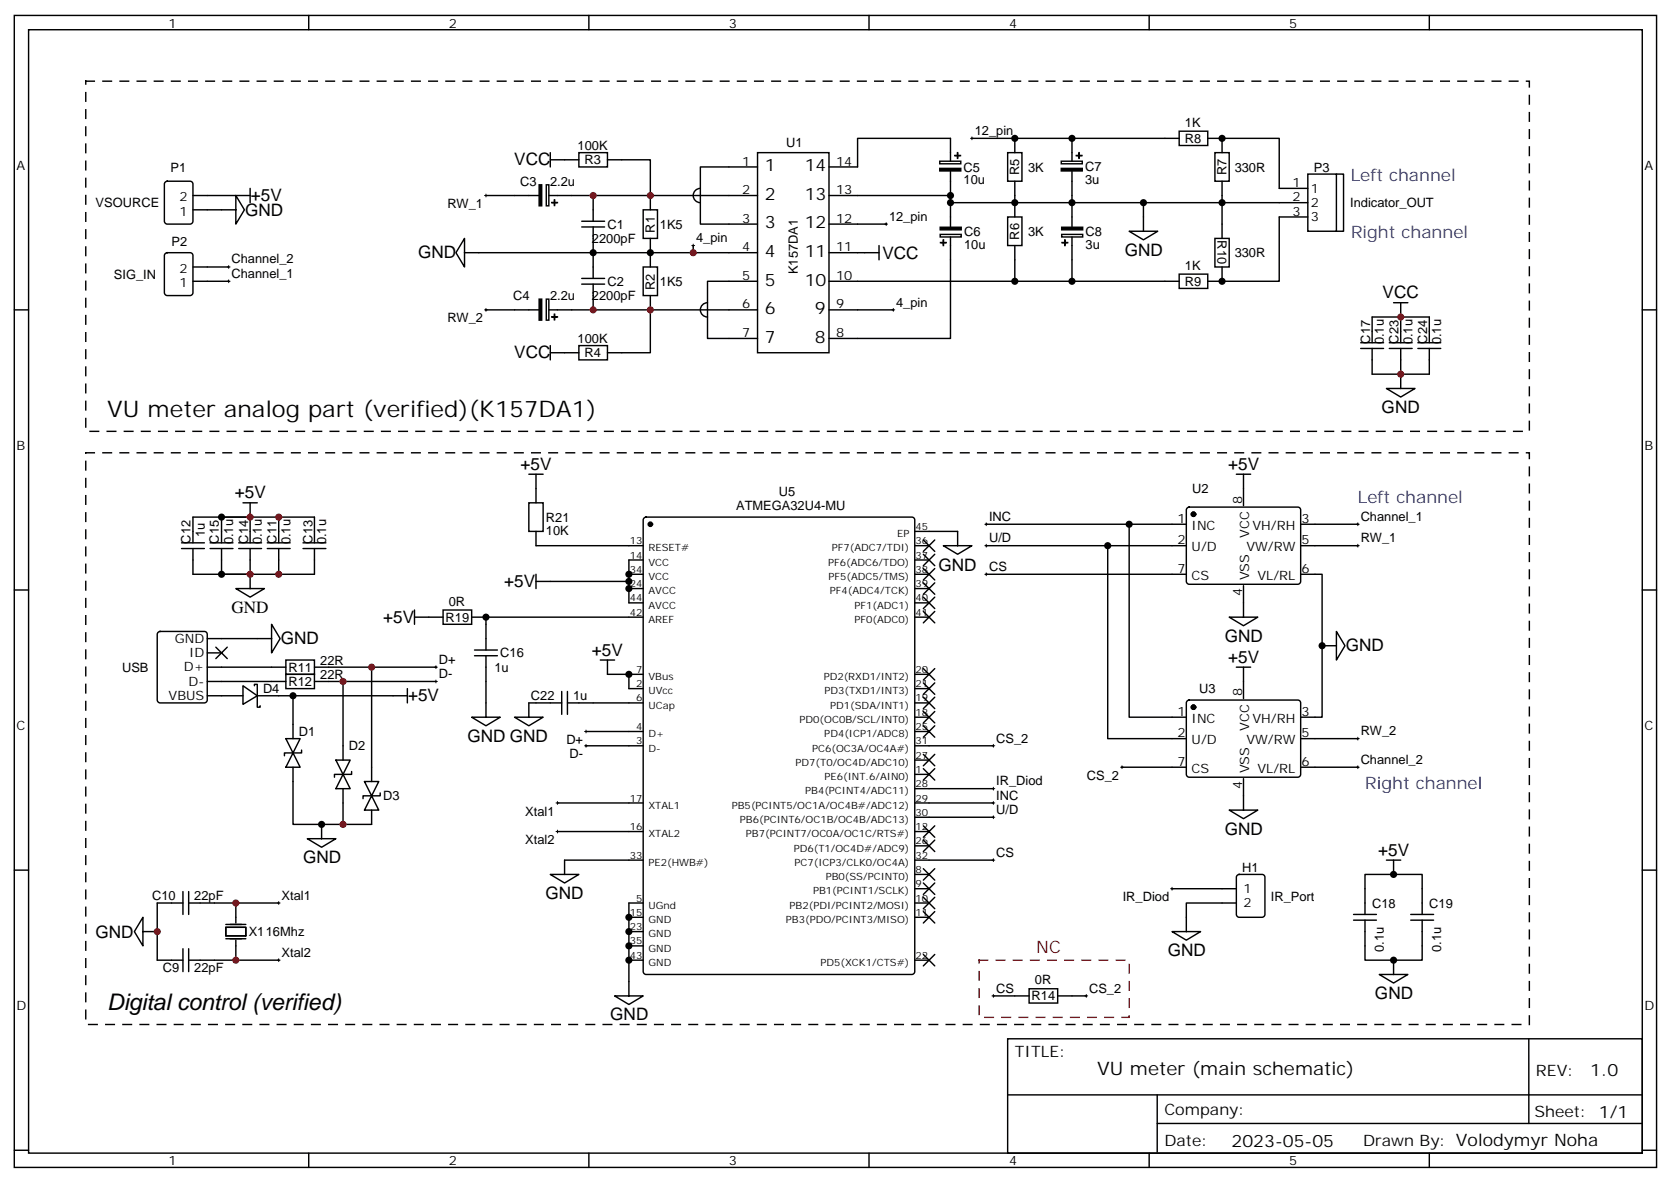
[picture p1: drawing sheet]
<svg xmlns="http://www.w3.org/2000/svg" width="412mm" height="292mm" viewBox="0 0 412 292" stroke-linecap="round" stroke-linejoin="round" font-family="sans-serif">
<g fill="none" stroke="#000" stroke-width=".35">
<path d="M3.5 3.8h405.4v284.3h-405.4zM7.1 7.3h398.2v277.3h-398.2zM76.2 3.8v3.5M145.3 3.8v3.5M214.5 3.8v3.5M283.6 3.8v3.5M352.8 3.8v3.5M135.8 39.4h7.1M135.8 37.7v3.5M142.9 37.7h7v3.5h-7zM149.9 39.4h10.6v8.9h26.5M187 37.7h17.6v49.4h-17.6z"/>
<path d="M232 39.8h5.1v.6h-5.1zM234.6 39.8v-5.7h-22.9v7.1h-7.1M239.9 34.1h51.1M248.7 37.7h3.5v7h-3.5zM250.5 34.1v3.6M261.9 39.8h5.2v.6h-5.2zM264.6 34.1v5.7M291 32.4h7.1v3.5h-7.1zM298.1 34.1h3.5M299.9 37.7h3.5v7h-3.5zM301.6 34.1h14.1v12.4h7.1M301.6 34.1v3.6"/>
<path d="M40.8 44.9l.5-.2h5.6a.71 .71 0 0 1 .7 .7v9.2a.76 .76 0 0 1-.7 .7h-5.6a.76 .76 0 0 1-.7-.7v-9.2zM47.6 48.3h14.1M47.6 51.8h10.6M58.2 48.3l2.1 3.5-2.1 3.5zM61.7 46.5v3.5M114.7 58.8v7.1l-2.2-3.5zM119.9 48.3h13.1M134.8 45.6h.7v5.2h-.7zM135.5 48.3h25v3.5M143.6 56h5.6M143.6 54.6h5.6M146.4 48.3v6.3"/>
<path d="M146.4 56v12.7M158.7 51.8h3.6v7h-3.6zM160.5 58.8v7.1M172.9 46.5a1.76 1.76 0 0 0-1.8 1.8 1.76 1.76 0 0 0 1.8 1.7M187 41.2h-14.1v14.1h14.1M204.6 48.3h30v1.7h47.6v7.1M204.6 55.3h14.1M232.1 57.9h5.1v.6h-5.1zM234.6 58.5v25h-30M234.6 42.3v13.7M248.7 53.6h3.5v7h-3.5zM250.5 44.7v8.9"/>
<path d="M262 57.9h5.2v.6h-5.2zM264.6 58.5v10.9h-14.1M264.6 42.3v13.7M278.7 57.1h7.1l-3.6 2.1zM282.2 50h40.6M299.9 58.8h3.5v7.1h-3.5zM301.6 44.7v14.1M322.8 43h7v14.1h-7zM322.8 53.6h-7.1v15.8h-14.1M329.8 43h1.8v14.1h-1.8M3.5 76.5h3.6M40.8 62.6l.5-.2h5.6a.71 .71 0 0 1 .7 .7v9.1a.76 .76 0 0 1-.7 .8h-5.6a.76 .76 0 0 1-.7-.8v-9.1z"/>
<path d="M47.6 69.4h8.8M47.6 65.9h8.8M114.7 62.4h72.3M119.9 76.5h13.1M134.8 73.8h.7v5.2h-.7zM135.5 76.5h10.9M143.6 70.1h5.6M143.6 68.7h5.6M146.4 76.5h40.6M146.4 70.1v6.4M158.7 65.9h3.6v7.1h-3.6zM160.5 73v14.1h-10.6"/>
<path d="M171.1 60.6v1.8M174.6 74.7a1.76 1.76 0 0 0-1.7 1.8 1.76 1.76 0 0 0 1.7 1.7M187 69.4h-12.4v14.1h12.4M204.6 76.5h15.9M204.6 62.4h12.4M217 60.6v3.5M250.5 60.6v8.8h-45.9M264.6 69.4h26.4M291 67.7h7.1v3.5h-7.1zM298.1 69.4h3.5M301.6 65.9v3.5M344 74.7h3.5"/>
<path d="M345.7 74.7v9.9M405.3 76.5h3.6M135.8 87.1h7.1M135.8 85.3v3.5M142.9 85.3h7v3.5h-7zM335.8 86h5.7M335.8 84.6h5.7M338.7 84.6v-6.4h14.1v6.4M338.7 86v6.4h14.1v-6.4M342.2 95.9h7l-3.5 2.1zM342.9 86h5.6M342.9 84.6h5.6"/>
<path d="M345.7 86v9.9M350 86h5.6M350 84.6h5.6M130.5 117.1h3.6M132.3 117.1v7M305.2 117.1h3.5M306.9 117.1v7.7M44.8 135.4h5.6M44.8 134h5.6M47.6 135.4v6.3h30v-6.3M47.6 134v-6.4h30v6.4M51.9 135.4h5.6"/>
<path d="M51.9 134h5.6M54.7 135.4v6.3h7M58.9 135.4h5.7M58.9 134h5.7M60 124.1h3.5M61.7 124.1v9.9M61.7 135.4v9.9M61.7 127.6h-7v6.4M66 135.4h5.6M66 134h5.6M68.8 127.6v6.4M68.8 135.4v6.3"/>
<path d="M74.8 135.4h5.6M74.8 134h5.6M130.5 124.1h3.6v7.1h-3.6zM132.3 131.2v3.5h26.4M158.7 138.2h-3.5v10.6h3.5M159 127.8l.5-.2h65.6a.71 .71 0 0 1 .7 .7v111.5a.76 .76 0 0 1-.7 .7h-65.6a.76 .76 0 0 1-.8-.7v-111.5zM225.8 134.7h3.5M225.8 138.2h3.5M225.8 131.2h10.6v3.5M227.9 136.8l2.8 2.8M227.9 133.3l2.8 2.8M230.7 136.8l-2.8 2.8"/>
<path d="M230.7 133.3l-2.8 2.8M232.8 134.7h7.1l-3.5 2.1zM243.4 129.4h49.4M243.4 134.7h49.4M273.4 134.7v47.6h19.4M278.7 129.4v47.6h14.1M293 125.4l.5-.2h26.8a.71 .71 0 0 1 .7 .7v17.6a.76 .76 0 0 1-.7 .7h-26.8a.76 .76 0 0 1-.7-.7v-17.6zM321 129.4h14.1M321 134.7h14.1M3.5 145.6h3.6M39 156.1l.5-.2h10.9a.71 .71 0 0 1 .8 .7v16.2a.76 .76 0 0 1-.8 .7h-10.9a.76 .76 0 0 1-.7-.7v-16.2zM51.2 157.6h15.8"/>
<path d="M53.3 159.7l2.8 2.9M56.1 159.7l-2.8 2.9M58.2 145.3h7.1l-3.6 2.1zM67 154.1l2.1 3.5-2.1 3.5zM102.3 152.3h7.1M102.3 150.6v3.5M109.4 150.6h7v3.5h-7zM116.4 152.3h3.5M132.3 143.5h22.9M132.3 141.7v3.6M155.2 141.7h3.5M155.2 145.3h3.5"/>
<path d="M158.7 152.3h-38.8v8.1M225.8 141.7h3.5M225.8 145.3h3.5M225.8 148.8h3.5M225.8 152.3h3.5M227.9 150.9l2.8 2.8M227.9 147.4l2.8 2.8M227.9 143.9l2.8 2.8M227.9 140.3l2.8 2.9M230.7 150.9l-2.8 2.8M230.7 147.4l-2.8 2.8M230.7 143.9l-2.8 2.8"/>
<path d="M230.7 140.3l-2.8 2.9M243.4 141.7h49.4M303.4 152.3h7l-3.5 2.1zM306.9 144.6v7.7M321 141.7h5.3v35.3h-5.3M326.3 159.4h3.5M329.8 155.9l2.2 3.5-2.2 3.5zM405.3 145.6h3.6M51.2 164.7h19.4M51.2 171.7h8.8M51.2 168.2h19.4M51.2 161.1h3.5"/>
<path d="M60 169.3l3.5 2.4-3.5 2.1zM62.8 169.3v-.4h.7v5.7h.7v-.4M63.5 171.7h37M70.6 162.9h7v3.5h-7zM70.6 166.4h7v3.6h-7zM72.3 171.7v10.6M77.6 164.7h30M77.6 168.2h30M84.7 168.2v19.4M91.7 164.7v28.2M100.5 170v3.5M116.4 177h7.1l-3.6 2.1z"/>
<path d="M117.1 160.4h5.7M117.1 161.9h5.7M119.9 161.9v15.1M127 177h7.1l-3.6 2.1zM138.6 173.5h-8.1v3.5M138.6 170.7v5.6M140.1 173.5h18.6M140.1 170.7v5.6M148.2 162.9h3.5M149.9 162.9v3.5h5.3v3.6h3.5M155.2 166.4h3.5M225.8 177h3.5"/>
<path d="M225.8 170h3.5M225.8 173.5h3.5M225.8 166.4h3.5M227.9 165l2.8 2.9M227.9 168.6l2.8 2.8M227.9 172.1l2.8 2.8M227.9 175.6l2.8 2.8M227.9 179.1l2.8 2.9M230.7 165l-2.8 2.9M230.7 168.6l-2.8 2.8M230.7 172.1l-2.8 2.8M230.7 175.6l-2.8 2.8"/>
<path d="M230.7 179.1l-2.8 2.9M293 173l.5-.2h26.8a.71 .71 0 0 1 .7 .7v17.6a.76 .76 0 0 1-.7 .7h-26.8a.76 .76 0 0 1-.7-.7v-17.6zM305.2 164.7h3.5M306.9 164.7v7.7M70.6 182.3h3.5l-1.8 3.5zM72.3 185.8l1.8 3.6h-3.5zM72.3 189.4v14.1h19.4v-3.5M74.4 185.1v.7h-4.2v.7M82.9 187.6h3.5l-1.7 3.5zM84.7 191.1l1.7 3.6h-3.5zM84.7 194.7v8.8M86.8 190.4v.7h-4.3v.7"/>
<path d="M90 192.9h3.5l-1.8 3.5zM91.7 196.4l1.8 3.6h-3.5zM93.8 195.7v.7h-4.2v.7M137.6 198.2h21.1M144.6 184.1h14.1M144.6 180.6h14.1M225.8 191.1h3.5M225.8 184.1h19.4M225.8 180.6h3.5M225.8 198.2h19.4M225.8 187.6h3.5M225.8 194.7h19.4"/>
<path d="M227.9 186.2l2.8 2.8M227.9 189.7l2.8 2.8M230.7 186.2l-2.8 2.8M230.7 189.7l-2.8 2.8M276.9 189.4h15.9M303.4 200h7l-3.5 2.1zM306.9 192.2v7.8M321 182.3h14.1M321 189.4h14.1M3.5 214.8h3.6M75.8 207h7.1l-3.5 2.1zM79.4 203.5v3.5"/>
<path d="M135.8 215.8h7.1l-3.6 2.1zM137.6 205.2h21.1M158.7 212.3h-19.4v3.5M225.8 219.4h3.5M225.8 212.3h19.4M225.8 215.8h3.5M225.8 205.2h3.5M225.8 208.8h3.5M225.8 201.7h19.4M227.9 207.4l2.8 2.8M227.9 214.4l2.8 2.8M227.9 217.9l2.8 2.9"/>
<path d="M227.9 203.8l2.8 2.9M230.7 207.4l-2.8 2.8M230.7 214.4l-2.8 2.8M230.7 217.9l-2.8 2.9M230.7 203.8l-2.8 2.9M289.3 219.4h15.9M305.4 216l.5-.2h5.6a.71 .71 0 0 1 .7 .7v9.2a.76 .76 0 0 1-.7 .7h-5.6a.76 .76 0 0 1-.7-.7v-9.2zM342.2 212.3h3.5M344 212.3v3.5M405.3 214.8h3.6M35.3 226.4v7.1l-2.1-3.6zM35.3 229.9h3.5"/>
<path d="M45.2 220.1v5.6M45.2 234.2v5.6M45.2 222.9h-6.4v14.1h6.4M46.6 237h22.2M46.6 220.1v5.6M46.6 234.2v5.6M46.6 222.9h22.2M55.7 228.9h5v2.1h-5zM55.7 228.2h5M55.7 231.7h5M58.2 222.9v4.9M58.2 232.1v4.9"/>
<path d="M155.2 237h3.5M155.2 226.4h3.5M155.2 229.9h3.5M155.2 233.5h3.5M158.7 222.9h-3.5v22.9M225.8 237h3.5M225.8 222.9h3.5M225.8 226.4h3.5M227.9 221.5l2.8 2.8M227.9 225l2.8 2.8M227.9 235.6l2.8 2.8M230.7 221.5l-2.8 2.8"/>
<path d="M230.7 225l-2.8 2.8M230.7 235.6l-2.8 2.8M289.3 229.9h7l-3.5 2.2zM305.2 222.9h-12.4v7M334.1 225.7h5.6M334.1 227.1h5.6M336.9 227.1v9.9h14.1v-9.9M336.9 225.7v-9.9h14.1v9.9M344 237v3.5M348.2 225.7h5.6M348.2 227.1h5.6M151.7 245.8h7l-3.5 2.1z"/>
<path d="M245.2 245.8h8.8M248.7 256.4h156.6v28.2h-156.6zM254 244.1h7.1v3.5h-7.1zM261.1 245.8h7M340.4 240.5h7.1l-3.5 2.1zM377.3 256.4v20.9M248.7 270.2h156.5M285.6 277.3h119.6M285.6 270.2v14.2M3.5 283.9h3.6M76.2 284.6v3.5M145.3 284.6v3.5"/>
<path d="M214.5 284.6v3.5M283.6 284.6v3.5M352.8 284.6v3.5M405.3 283.9h3.6"/>
</g>
<g fill="#000" stroke="#000" stroke-width=".35">
<path d="M235.7 38.4h1.4zM236.3 37.7l.1 1.4zM265.6 38.4h1.5zM266.3 37.7v1.4zM133.1 45.6h.6v5.2h-.6zM136.2 50h1.4zM136.8 49.3l.1 1.4zM232 41.6h5.1v.6h-5.1zM232.1 56.1h5.1v.6h-5.1zM232.1 59.9h1.4zM232.8 59.2l.1 1.4zM261.9 41.6h5.2v.6h-5.2z"/>
<path d="M262 56.1h5.2v.6h-5.2zM262.1 59.9h1.4zM262.8 59.2l.1 1.4zM133.1 73.8h.6v5.2h-.6zM136.2 78.2h1.4zM136.8 77.5l.1 1.5z"/>
<circle cx="160.5" cy="129.4" r=".53"/>
<circle cx="294.6" cy="126.9" r=".53"/>
<circle cx="294.6" cy="174.6" r=".53"/>
</g>
<g fill="none" stroke="#000" stroke-width=".25">
<path d="M239.5 34.1h.7M239.9 33.8v.7M119.6 48.3h.7M119.9 47.9v.7M218.4 55.3h.7M218.7 55v.7M56.1 65.9h.7M56.1 69.4h.7M56.4 65.5v.8M56.4 69.1v.7M119.6 76.5h.7M119.9 76.1v.7"/>
<path d="M170.7 60.6h.7M171.1 60.3v.7M220.1 76.5h.7M220.5 76.1v.7M243.1 129.4h.7M243.1 134.7h.7M243.4 129v.8M243.4 134.3v.7M334.8 129.4h.7M334.8 134.7h.7M335.1 129v.8M335.1 134.3v.7"/>
<path d="M243.1 141.7h.7M243.4 141.4v.7M107.2 164.7h.7M107.2 168.2h.7M107.6 164.3v.7M107.6 167.9v.7M137.2 198.2h.7M137.6 197.8v.7M144.3 184.1h.7M144.3 180.6h.7M144.6 180.2v.7M144.6 183.7v.7"/>
<path d="M244.8 198.2h.7M244.8 184.1h.7M244.8 194.7h.7M245.2 183.7v.7M245.2 194.3v.7M245.2 197.8v.7M276.6 189.4h.7M276.9 189v.7M334.8 182.3h.7M334.8 189.4h.7M335.1 182v.7M335.1 189v.7"/>
<path d="M137.2 205.2h.7M137.6 204.9v.7M244.8 201.7h.7M244.8 212.3h.7M245.2 201.4v.7M245.2 211.9v.8M288.9 219.4h.7M289.3 219v.7M68.4 222.9h.7M68.4 237h.7M68.8 222.5v.7M68.8 236.6v.7"/>
<path d="M244.8 245.8h.7M245.2 245.5v.7M267.8 245.8h.7M268.1 245.5v.7"/>
</g>
<path d="M21.2 20h356.3v86.5h-356.3zM21.2 111.8h356.3v141.1h-356.3z" fill="none" stroke="#000" stroke-width=".35" stroke-dasharray="2.1 2.1"/>
<path d="M241.7 237h37v14.1h-37z" fill="none" stroke="#f00" stroke-width=".35" stroke-dasharray="2.1 2.1"/>
<g fill="#000">
<circle cx="250.5" cy="34.1" r=".88"/>
<circle cx="264.6" cy="34.1" r=".88"/>
<circle cx="301.6" cy="34.1" r=".88"/>
<circle cx="234.6" cy="50" r=".88"/>
<circle cx="234.6" cy="48.3" r=".88"/>
<circle cx="250.5" cy="50" r=".88"/>
<circle cx="264.6" cy="50" r=".88"/>
<circle cx="282.2" cy="50" r=".88"/>
<circle cx="301.6" cy="50" r=".88"/>
<circle cx="146.4" cy="62.4" r=".88"/>
<circle cx="160.5" cy="62.4" r=".88"/>
<circle cx="250.5" cy="69.4" r=".88"/>
<circle cx="264.6" cy="69.4" r=".88"/>
<circle cx="301.6" cy="69.4" r=".88"/>
<circle cx="54.7" cy="127.6" r=".88"/>
<circle cx="273.4" cy="134.7" r=".88"/>
<circle cx="278.7" cy="129.4" r=".88"/>
<circle cx="54.7" cy="141.7" r=".88"/>
<circle cx="119.9" cy="152.3" r=".88"/>
<circle cx="155.2" cy="141.7" r=".88"/>
<circle cx="155.2" cy="143.5" r=".88"/>
<circle cx="155.2" cy="145.3" r=".88"/>
<circle cx="326.3" cy="159.4" r=".88"/>
<circle cx="72.3" cy="171.7" r=".88"/>
<circle cx="155.2" cy="166.4" r=".88"/>
<circle cx="79.4" cy="203.5" r=".88"/>
<circle cx="344" cy="215.8" r=".88"/>
<circle cx="155.2" cy="237" r=".88"/>
<circle cx="155.2" cy="229.9" r=".88"/>
<circle cx="155.2" cy="233.5" r=".88"/>
<circle cx="155.2" cy="226.4" r=".88"/>
<circle cx="344" cy="237" r=".88"/>
</g>
<g fill="#c00">
<circle cx="84.7" cy="203.5" r=".88"/>
<circle cx="84.7" cy="168.2" r=".88"/>
<circle cx="91.7" cy="164.7" r=".88"/>
<circle cx="61.7" cy="141.7" r=".88"/>
<circle cx="61.7" cy="127.6" r=".88"/>
<circle cx="68.8" cy="141.7" r=".88"/>
<circle cx="68.8" cy="127.6" r=".88"/>
<circle cx="345.7" cy="78.2" r=".88"/>
<circle cx="345.7" cy="92.4" r=".88"/>
<circle cx="171.1" cy="62.4" r=".88"/>
<circle cx="38.8" cy="229.9" r=".88"/>
<circle cx="58.2" cy="222.9" r=".88"/>
<circle cx="58.2" cy="237" r=".88"/>
<circle cx="160.5" cy="48.3" r=".88"/>
<circle cx="146.4" cy="48.3" r=".88"/>
<circle cx="146.4" cy="76.5" r=".88"/>
<circle cx="160.5" cy="76.5" r=".88"/>
</g>
<g font-size="5.6">
<text x="26.5" y="102.9">VU meter analog part (verified)(K157DA1)</text>
<text x="26.5" y="249.3">Digital control (verified)</text>
</g>
<text font-size="4.6" x="270.8" y="265.4">VU meter (main schematic)</text>
<g font-size="4.2">
<text x="126.9" y="40.8">VCC</text>
<text x="188.7" y="42.3">1</text>
<text x="198.6" y="42.3">14</text>
<text x="60.5" y="53.2">GND</text>
<text x="61.9" y="49.7">+5V</text>
<text x="188.7" y="49.3">2</text>
<text x="198.6" y="49.3">13</text>
<text x="188.7" y="56.4">3</text>
<text x="198.6" y="56.4">12</text>
<text x="103.2" y="63.8">GND</text>
<text x="188.7" y="63.4">4</text>
<text x="198.6" y="63.4">11</text>
<text x="217.8" y="63.9">VCC</text>
<text x="277.6" y="63.1">GND</text>
<text x="188.7" y="70.5">5</text>
<text x="198.6" y="70.5">10</text>
<text x="188.7" y="77.5">6</text>
<text x="201.1" y="77.5">9</text>
<text x="341.3" y="73.6">VCC</text>
<text x="126.9" y="88.5">VCC</text>
<text x="188.7" y="84.6">7</text>
<text x="201.1" y="84.6">8</text>
<text x="341" y="102.1">GND</text>
<text x="128.5" y="115.9">+5V</text>
<text x="303.1" y="115.9">+5V</text>
<text x="58" y="123">+5V</text>
<text x="231.7" y="140.8">GND</text>
<text x="124.5" y="145">+5V</text>
<text x="57.1" y="151.3">GND</text>
<text x="94.6" y="153.7">+5V</text>
<text x="69.3" y="159">GND</text>
<text x="146.1" y="161.8">+5V</text>
<text x="302.3" y="158.4">GND</text>
<text x="332.1" y="160.8">GND</text>
<text x="303.1" y="163.6">+5V</text>
<text x="100.7" y="173.1">+5V</text>
<text x="115.4" y="183.1">GND GND</text>
<text x="302.3" y="206">GND</text>
<text x="74.8" y="213">GND</text>
<text x="340.2" y="211.2">+5V</text>
<text x="134.6" y="222">GND</text>
<text x="23.6" y="231.4">GND</text>
<text x="288.2" y="236">GND</text>
<text x="150.6" y="251.9">GND</text>
<text x="339.4" y="246.6">GND</text>
<text x="392.5" y="265.7">1.0</text>
<text x="304" y="283">2023-05-05</text>
</g>
<g font-size="4.2" fill="#00f">
<text x="333.4" y="44.7">Left channel</text>
<text x="333.4" y="58.8">Right channel</text>
<text x="335.1" y="124.1">Left channel</text>
<text x="336.9" y="194.7">Right channel</text>
</g>
<text font-size="4.2" fill="#f00" x="255.8" y="235.2">NC</text>
<g font-size="3.9">
<text x="250.5" y="261">TITLE:</text>
<text x="379.1" y="265.7">REV:</text>
<text x="287.4" y="275.2">Company:</text>
<text x="378.7" y="275.8">Sheet: 1/1</text>
<text x="287.4" y="282.9">Date:</text>
<text x="336.4" y="282.9">Drawn By: Volodymyr Noha</text>
</g>
<g font-size="3.2">
<text x="41.6" y="6.8">1</text>
<text x="110.8" y="6.8">2</text>
<text x="179.9" y="6.8">3</text>
<text x="249.1" y="6.8">4</text>
<text x="318.2" y="6.8">5</text>
<text x="240.6" y="33.3">12_pin</text>
<text x="292.5" y="35.3">R8</text>
<text x="292.5" y="31.3">1K</text>
<text x="4.1" y="41.9">A</text>
<text x="142.6" y="37.1">100K</text>
<text x="144.3" y="40.6">R3</text>
<text x="183.2" y="40.9">1</text>
<text x="194" y="36.4">U1</text>
<text x="206.4" y="40.9">14</text>
<text x="405.9" y="41.9">A</text>
<text x="42.1" y="42.4">P1</text>
<text x="128.4" y="45.9">C3</text>
<text x="135.8" y="45.9">2.2u</text>
<text x="183.2" y="47.9">2</text>
<text x="206.4" y="47.9">13</text>
<text x="237.8" y="45.5">10u</text>
<text x="237.8" y="42.4">C5</text>
<text x="251.6" y="43.3" transform="rotate(-90 251.6 43.3)">R5</text>
<text x="253.7" y="42.4">3K</text>
<text x="267.8" y="45.5">3u</text>
<text x="267.8" y="42.3">C7</text>
<text x="302.8" y="43.3" transform="rotate(-90 302.8 43.3)">R7</text>
<text x="304.7" y="42.3">330R</text>
<text x="319" y="46.1">1</text>
<text x="323.5" y="47.6">1</text>
<text x="324.3" y="42.3">P3</text>
<text x="23.6" y="51.2">VSOURCE</text>
<text x="44.3" y="53.2">1</text>
<text x="44.3" y="49.7">2</text>
<text x="110.4" y="51.3">RW_1</text>
<text x="319" y="49.7">2</text>
<text x="319" y="53.2">3</text>
<text x="323.5" y="51.1">2</text>
<text x="333.3" y="51.2">Indicator_OUT</text>
<text x="146.1" y="60">2200pF</text>
<text x="149.9" y="56.4">C1</text>
<text x="161.7" y="57.4" transform="rotate(-90 161.7 57.4)">R1</text>
<text x="162.9" y="56.5">1K5</text>
<text x="171.8" y="59.8">4_pin</text>
<text x="183.2" y="55">3</text>
<text x="206.4" y="55">12</text>
<text x="219.4" y="54.5">12_pin</text>
<text x="237.9" y="58.3">C6</text>
<text x="251.6" y="59.2" transform="rotate(-90 251.6 59.2)">R6</text>
<text x="253.7" y="58.2">3K</text>
<text x="267.9" y="58.2">C8</text>
<text x="300.5" y="59.4" transform="rotate(90 300.5 59.4)">R10</text>
<text x="323.5" y="54.6">3</text>
<text x="42.3" y="60.6">P2</text>
<text x="57.1" y="65">Channel_2</text>
<text x="183.2" y="62">4</text>
<text x="206.4" y="62">11</text>
<text x="237.9" y="61.4">10u</text>
<text x="267.9" y="61.4">3u</text>
<text x="304.7" y="63.5">330R</text>
<text x="28.1" y="68.8">SIG_IN</text>
<text x="44.3" y="70.8">1</text>
<text x="44.3" y="67.3">2</text>
<text x="57.1" y="68.5">Channel_1</text>
<text x="149.9" y="70.6">C2</text>
<text x="161.7" y="71.5" transform="rotate(-90 161.7 71.5)">R2</text>
<text x="162.9" y="70.6">1K5</text>
<text x="183.2" y="69.1">5</text>
<text x="196.9" y="67.7" transform="rotate(-90 196.9 67.7)">K157DA1</text>
<text x="206.4" y="69.1">10</text>
<text x="292.5" y="70.6">R9</text>
<text x="292.5" y="66.6">1K</text>
<text x="126.7" y="74.1">C4</text>
<text x="135.8" y="74.1">2.2u</text>
<text x="146.1" y="74.1">2200pF</text>
<text x="183.2" y="76.1">6</text>
<text x="206.4" y="76.1">9</text>
<text x="221.2" y="75.7">4_pin</text>
<text x="110.4" y="79.6">RW_2</text>
<text x="183.2" y="83.2">7</text>
<text x="206.4" y="83.2">8</text>
<text x="142.6" y="84.7">100K</text>
<text x="144.3" y="88.2">R4</text>
<text x="338.2" y="84.8" transform="rotate(-90 338.2 84.8)">C17</text>
<text x="341.6" y="85" transform="rotate(-90 341.6 85)">0.1u</text>
<text x="345.2" y="84.8" transform="rotate(-90 345.2 84.8)">C23</text>
<text x="348.6" y="85" transform="rotate(-90 348.6 85)">0.1u</text>
<text x="352.3" y="84.8" transform="rotate(-90 352.3 84.8)">C24</text>
<text x="355.7" y="85" transform="rotate(-90 355.7 85)">0.1u</text>
<text x="4.1" y="111.1">B</text>
<text x="405.9" y="111.1">B</text>
<text x="181.7" y="125.9">ATMEGA32U4-MU</text>
<text x="192.3" y="122.3">U5</text>
<text x="294.2" y="121.7">U2</text>
<text x="306.6" y="124.3" transform="rotate(-90 306.6 124.3)">8</text>
<text x="134.8" y="131.9">10K</text>
<text x="134.8" y="128.8">R21</text>
<text x="244.1" y="128.6">INC</text>
<text x="290.6" y="129">1</text>
<text x="294.1" y="130.8">INC</text>
<text x="309.1" y="130.8">VH/RH</text>
<text x="321.2" y="129">3</text>
<text x="335.8" y="128.5">Channel_1</text>
<text x="47" y="134.2" transform="rotate(-90 47 134.2)">C12</text>
<text x="50.5" y="132.6" transform="rotate(-90 50.5 132.6)">1u</text>
<text x="54.1" y="134.2" transform="rotate(-90 54.1 134.2)">C15</text>
<text x="57.6" y="134.4" transform="rotate(-90 57.6 134.4)">0.1u</text>
<text x="61.2" y="134.2" transform="rotate(-90 61.2 134.2)">C14</text>
<text x="64.6" y="134.4" transform="rotate(-90 64.6 134.4)">0.1u</text>
<text x="68.3" y="134.2" transform="rotate(-90 68.3 134.2)">C11</text>
<text x="71.7" y="134.4" transform="rotate(-90 71.7 134.4)">0.1u</text>
<text x="77.1" y="134.2" transform="rotate(-90 77.1 134.2)">C13</text>
<text x="80.5" y="134.4" transform="rotate(-90 80.5 134.4)">0.1u</text>
<text x="244.1" y="133.9">U/D</text>
<text x="290.6" y="134.3">2</text>
<text x="294.1" y="136.1">U/D</text>
<text x="307.6" y="136.1">VW/RW</text>
<text x="308.3" y="132.7" transform="rotate(-90 308.3 132.7)">VCC</text>
<text x="321.2" y="134.3">5</text>
<text x="335.8" y="133.9">RW_1</text>
<text x="244.1" y="140.9">CS</text>
<text x="290.6" y="141.4">7</text>
<text x="294.1" y="143.2">CS</text>
<text x="308.3" y="143.3" transform="rotate(-90 308.3 143.3)">VSS</text>
<text x="310.4" y="143.2">VL/RL</text>
<text x="321.2" y="141.4">6</text>
<text x="110.8" y="149.5">0R</text>
<text x="306.6" y="147.1" transform="rotate(-90 306.6 147.1)">4</text>
<text x="110" y="153.5">R19</text>
<text x="43.2" y="158.7">GND</text>
<text x="30.1" y="165.8">USB</text>
<text x="45.4" y="165.7">D+</text>
<text x="46.7" y="162.2">ID</text>
<text x="71.2" y="165.8">R11</text>
<text x="79" y="164.1">22R</text>
<text x="79" y="167.6">22R</text>
<text x="108.3" y="163.9">D+</text>
<text x="108.3" y="167.4">D-</text>
<text x="122" y="165.8">1u</text>
<text x="123.5" y="162.3">C16</text>
<text x="41.6" y="172.8">VBUS</text>
<text x="46.6" y="169.3">D-</text>
<text x="64.9" y="171.1">D4</text>
<text x="71.2" y="169.3">R12</text>
<text x="131" y="172.9">C22</text>
<text x="141.4" y="172.9">1u</text>
<text x="296" y="171.1">U3</text>
<text x="306.6" y="171.9" transform="rotate(-90 306.6 171.9)">8</text>
<text x="290.6" y="176.7">1</text>
<text x="294.1" y="178.4">INC</text>
<text x="309.1" y="178.4">VH/RH</text>
<text x="321.2" y="176.7">3</text>
<text x="4.1" y="180.2">C</text>
<text x="73.7" y="181.7">D1</text>
<text x="86.1" y="185.2">D2</text>
<text x="139.8" y="183.6">D+</text>
<text x="245.9" y="183.3">CS_2</text>
<text x="290.6" y="182">2</text>
<text x="294.1" y="183.7">U/D</text>
<text x="307.6" y="183.7">VW/RW</text>
<text x="308.3" y="180.3" transform="rotate(-90 308.3 180.3)">VCC</text>
<text x="321.2" y="182">5</text>
<text x="335.8" y="181.5">RW_2</text>
<text x="405.9" y="180.2">C</text>
<text x="140.6" y="187.2">D-</text>
<text x="290.6" y="189">7</text>
<text x="294.1" y="190.8">CS</text>
<text x="308.3" y="190.9" transform="rotate(-90 308.3 190.9)">VSS</text>
<text x="310.4" y="190.8">VL/RL</text>
<text x="321.2" y="189">6</text>
<text x="335.8" y="188.5">Channel_2</text>
<text x="94.5" y="197.6">D3</text>
<text x="245.9" y="193.8">IR_Diod</text>
<text x="245.9" y="197.4">INC</text>
<text x="268.3" y="192.5">CS_2</text>
<text x="306.6" y="194.7" transform="rotate(-90 306.6 194.7)">4</text>
<text x="129.6" y="201.3">Xtal1</text>
<text x="245.9" y="200.9">U/D</text>
<text x="129.6" y="208.4">Xtal2</text>
<text x="245.9" y="211.5">CS</text>
<text x="306.6" y="215.2">H1</text>
<text x="306.9" y="220.4">1</text>
<text x="37.5" y="222.3">C10</text>
<text x="47.9" y="222.3">22pF</text>
<text x="69.5" y="222.1">Xtal1</text>
<text x="277.1" y="222.4">IR_Diod</text>
<text x="306.9" y="223.9">2</text>
<text x="313.7" y="222.3">IR_Port</text>
<text x="338.7" y="224">C18</text>
<text x="352.8" y="224">C19</text>
<text x="61.4" y="231.1">X116Mhz</text>
<text x="40.2" y="239.9">C9</text>
<text x="47.9" y="239.9">22pF</text>
<text x="69.5" y="236.2">Xtal2</text>
<text x="341.6" y="234.9" transform="rotate(-90 341.6 234.9)">0.1u</text>
<text x="355.7" y="234.9" transform="rotate(-90 355.7 234.9)">0.1u</text>
<text x="245.9" y="245">CS</text>
<text x="255.4" y="243">0R</text>
<text x="268.8" y="245">CS_2</text>
<text x="4.1" y="249.3">D</text>
<text x="254.6" y="246.9">R14</text>
<text x="405.9" y="249.3">D</text>
<text x="41.6" y="287.6">1</text>
<text x="110.8" y="287.6">2</text>
<text x="179.9" y="287.6">3</text>
<text x="249.1" y="287.6">4</text>
<text x="318.2" y="287.6">5</text>
</g>
<g font-size="2.5">
<text x="226" y="130.8">45</text>
<text x="155.4" y="134.3">13</text>
<text x="155.4" y="137.9">14</text>
<text x="160.1" y="136.1">RESET#</text>
<text x="205.3" y="136.1">PF7(ADC7/TDI)</text>
<text x="221.4" y="132.6">EP</text>
<text x="226" y="134.3">36</text>
<text x="226" y="137.9">37</text>
<text x="155.4" y="141.4">34</text>
<text x="160.1" y="139.6">VCC</text>
<text x="160.1" y="143.2">VCC</text>
<text x="204.4" y="139.6">PF6(ADC6/TDO)</text>
<text x="204.5" y="143.2">PF5(ADC5/TMS)</text>
<text x="226" y="141.4">38</text>
<text x="155.4" y="144.9">24</text>
<text x="155.4" y="148.4">44</text>
<text x="160.1" y="146.7">AVCC</text>
<text x="204.8" y="146.7">PF4(ADC4/TCK)</text>
<text x="226" y="144.9">39</text>
<text x="226" y="148.4">40</text>
<text x="155.4" y="152">42</text>
<text x="160.1" y="153.7">AREF</text>
<text x="160.1" y="150.2">AVCC</text>
<text x="210.9" y="150.2">PF1(ADC1)</text>
<text x="210.9" y="153.7">PF0(ADC0)</text>
<text x="226" y="152">41</text>
<text x="157" y="166.1">7</text>
<text x="160.1" y="167.9">VBus</text>
<text x="203.3" y="167.9">PD2(RXD1/INT2)</text>
<text x="226" y="166.1">20</text>
<text x="157" y="169.6">2</text>
<text x="157" y="173.1">6</text>
<text x="160.1" y="171.4">UVcc</text>
<text x="203.5" y="171.4">PD3(TXD1/INT3)</text>
<text x="226" y="173.1">19</text>
<text x="226" y="169.6">21</text>
<text x="160.1" y="174.9">UCap</text>
<text x="197.3" y="178.4">PD0(OC0B/SCL/INT0)</text>
<text x="204.9" y="174.9">PD1(SDA/INT1)</text>
<text x="226" y="176.7">18</text>
<text x="157" y="183.7">3</text>
<text x="157" y="180.2">4</text>
<text x="160.1" y="185.5">D-</text>
<text x="160.1" y="182">D+</text>
<text x="200.5" y="185.5">PC6(OC3A/OC4A#)</text>
<text x="203.5" y="182">PD4(ICP1/ADC8)</text>
<text x="226" y="180.2">25</text>
<text x="226" y="183.7">31</text>
<text x="196.4" y="189">PD7(T0/OC4D/ADC10)</text>
<text x="226" y="190.8">1</text>
<text x="226" y="187.3">27</text>
<text x="155.4" y="197.8">17</text>
<text x="198.7" y="196.1">PB4(PCINT4/ADC11)</text>
<text x="203.5" y="192.5">PE6(INT.6/AIN0)</text>
<text x="226" y="194.3">28</text>
<text x="226" y="197.8">29</text>
<text x="160.1" y="199.6">XTAL1</text>
<text x="180.6" y="199.6">PB5(PCINT5/OC1A/OC4B#/ADC12)</text>
<text x="182.6" y="203.1">PB6(PCINT6/OC1B/OC4B/ADC13)</text>
<text x="226" y="201.4">30</text>
<text x="155.4" y="204.9">16</text>
<text x="160.1" y="206.7">XTAL2</text>
<text x="184.1" y="206.7">PB7(PCINT7/OC0A/OC1C/RTS#)</text>
<text x="226" y="204.9">12</text>
<text x="226" y="208.4">26</text>
<text x="155.4" y="211.9">33</text>
<text x="160.1" y="213.7">PE2(HWB#)</text>
<text x="195.9" y="210.2">PD6(T1/OC4D#/ADC9)</text>
<text x="196.1" y="213.7">PC7(ICP3/CLK0/OC4A)</text>
<text x="226" y="215.5">8</text>
<text x="226" y="211.9">32</text>
<text x="200.7" y="220.8">PB1(PCINT1/SCLK)</text>
<text x="203.8" y="217.2">PB0(SS/PCINT0)</text>
<text x="226" y="219">9</text>
<text x="155.4" y="226.1">15</text>
<text x="157" y="222.5">5</text>
<text x="160.1" y="224.3">UGnd</text>
<text x="160.1" y="227.8">GND</text>
<text x="194" y="227.8">PB3(PDO/PCINT3/MISO)</text>
<text x="194.9" y="224.3">PB2(PDI/PCINT2/MOSI)</text>
<text x="226" y="222.5">10</text>
<text x="226" y="226.1">11</text>
<text x="155.4" y="229.6">23</text>
<text x="155.4" y="233.1">35</text>
<text x="160.1" y="231.4">GND</text>
<text x="155.4" y="236.6">43</text>
<text x="160.1" y="234.9">GND</text>
<text x="160.1" y="238.4">GND</text>
<text x="202.5" y="238.4">PD5(XCK1/CTS#)</text>
<text x="226" y="236.6">22</text>
</g>
</svg>
